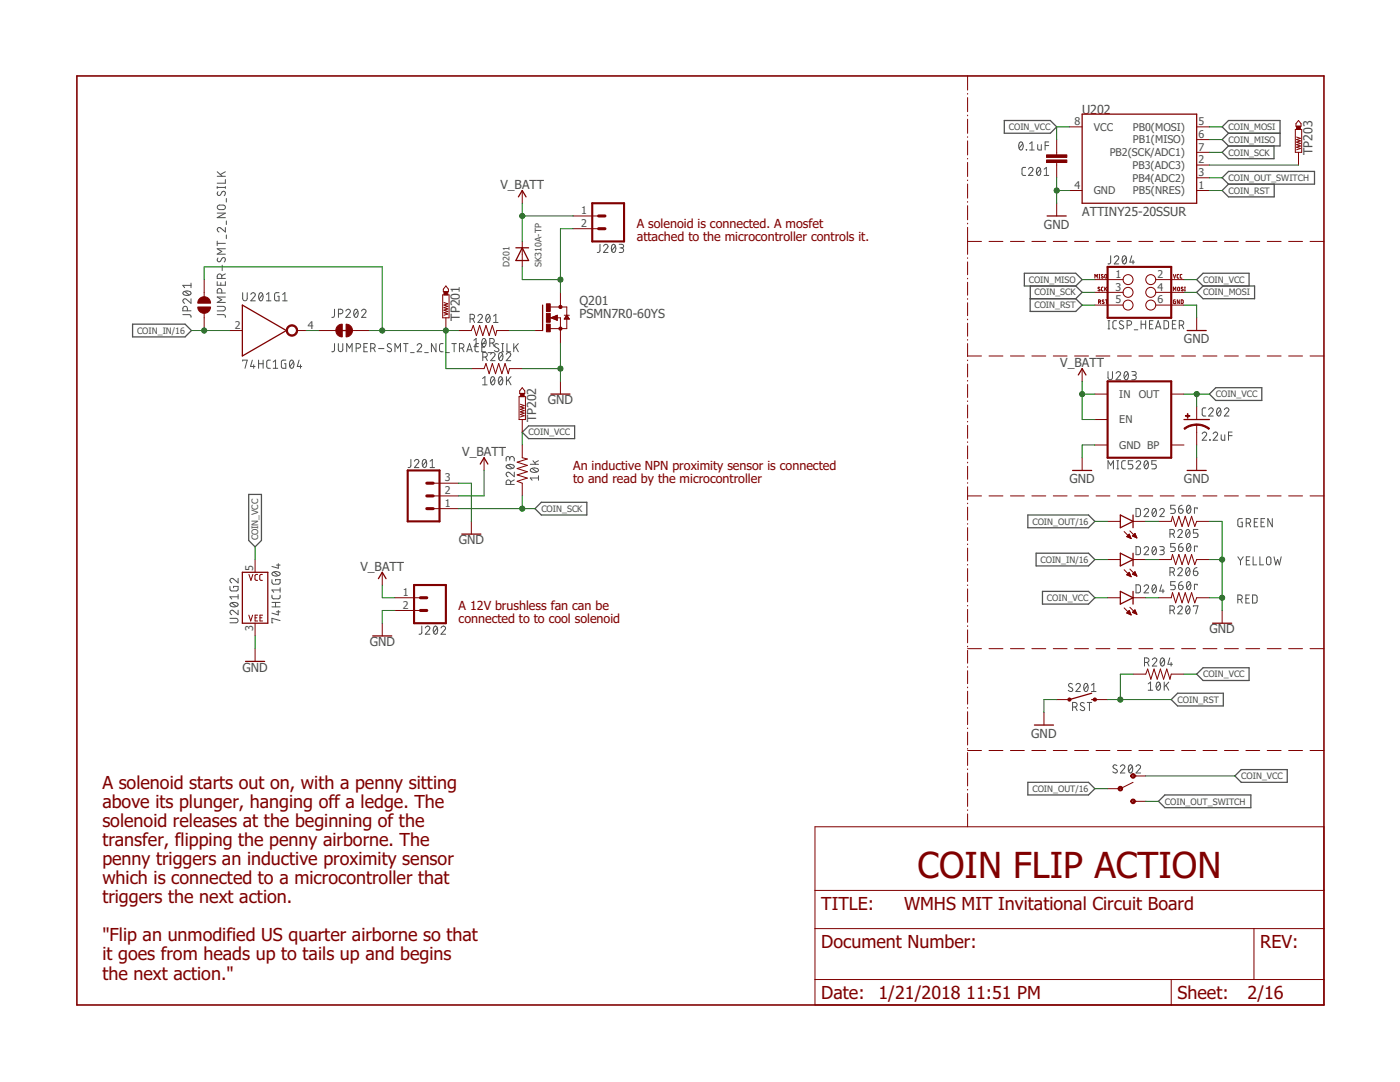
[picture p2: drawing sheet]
<svg xmlns="http://www.w3.org/2000/svg" width="279mm" height="216mm" viewBox="0 0 279 216" stroke-linecap="round" stroke-linejoin="round" font-family="sans-serif">
<g fill="none" stroke="#505050" stroke-width=".2">
<path d="M43.3 37.2v.4M43.3 37.4h1.7M43.3 35.2h1.7M43.3 34.3l1 .9M43.5 38.2l-.1 .2a.38 .38 0 0 0 .1 .6 .38 .38 0 0 0 .5-.2l.3-.5a.44 .44 0 0 1 .7 .1 .44 .44 0 0 1-.3 .7M45 35.8v.8h-1.7M45 37.2v.4M45 34.3l-1 .5M45.2 39.6v.7M203.5 28.4l.3-.1a.93 .93 0 0 1 0 1.6 .98 .98 0 0 1-.3-1.5zM204.1 28.7l-.7 .9M204.7 33.4h-.5l-.2 .4v1l.2 .2h.5"/>
<path d="M204.8 29.8l.1 .1zM205.3 33.8a.45 .45 0 0 1 .6-.4 .45 .45 0 0 1 .1 .7l-.7 .9h.9M205.5 29.9h.9M205.5 28.7l.5-.4v1.6M207 33.5l.3-.1a.95 .95 0 0 1 0 1.6 1 1 0 0 1-.3-1.5zM207.1 28.9v.9l.3 .1h.4v-1M207.6 33.8l-.7 .8M208.4 35h.9M208.4 33.8l.4-.4v1.6M208.6 29h.7M209.3 28.3h-.7v1.6M36.6 58.3a1 1 0 0 1 1.5 .2 .97 .97 0 0 1-1.6 0z"/>
<path d="M36.9 58.1l.9 .8M38.1 59.6v.9l-.9-.7a.45 .45 0 0 0-.7 .1 .45 .45 0 0 0 .4 .6M38.1 56.9h-1.6l.4 .5M38.1 56.5v.9M43.3 56.2v.7h1.7v-.7M43.3 48.1v.9M43.3 48.6h1.7M43.3 42.5h1.7l-1.7 .9h1.7M43.5 51.5l-.1 .2a.38 .38 0 0 0 .1 .5 .38 .38 0 0 0 .5-.1l.3-.5a.44 .44 0 0 1 .7 0 .44 .44 0 0 1-.3 .7M43.5 41l1-.1a.46 .46 0 0 1 .5 .5 .46 .46 0 0 1-.5 .4h-.7l-.3-.1-.2-.3zM44.1 56.4v.5M44.3 58.5v-.5a.46 .46 0 0 0-.5-.4 .46 .46 0 0 0-.5 .4v.5h1.7"/>
<path d="M44.3 55.6v-.5a.46 .46 0 0 0-.5-.4 .46 .46 0 0 0-.5 .4v.5h1.7M44.3 52.9v1.1M45 45.4v.9l-.9-.8a.44 .44 0 0 0-.7 .2 .44 .44 0 0 0 .3 .6M45 59.3h-1.7l1 .5-1 .5h1.7M45 54.7l-.7 .3M45 49.6h-1.7l1 .6-1 .5h1.7M45.2 44.1v.7M45.2 46.9v.7M48.4 58.4v1.2a.46 .46 0 0 0 .5 .4 .46 .46 0 0 0 .4-.4v-1.2M50.1 58.8a.44 .44 0 0 1 .6-.4 .44 .44 0 0 1 .1 .7l-.7 .9h.8M51.8 58.5l.3-.1a.97 .97 0 0 1 0 1.6 1.02 1.02 0 0 1-.3-1.5zM52.4 58.8l-.7 .9"/>
<path d="M53.2 58.8l.4-.4v1.6M55.7 58.4h-.5l-.4 .2v1.1l.2 .3h.7v-.9h-.3M56.4 58.8l.5-.4v1.6M119.7 48.7v1.5l-.2 .2h-.3M120.4 49.1a.44 .44 0 0 1 .7-.3 .44 .44 0 0 1 .1 .7l-.8 .9h.9M122.2 48.9l.2-.2a.95 .95 0 0 1 0 1.7 1.04 1.04 0 0 1-.2-1.5zM122.8 49.1l-.7 .9M123.6 48.7h.5a.36 .36 0 0 1 .4 .4 .36 .36 0 0 1-.4 .4h-.4M124 49.5a.46 .46 0 0 1 .5 .4 .46 .46 0 0 1-.5 .5h-.4M221.7 51l-.1 1.5-.2 .1-.3 .1M222.4 51.4a.44 .44 0 0 1 .6-.3 .44 .44 0 0 1 .1 .7l-.7 .9h.9M224.1 51.1l.3-.1a.97 .97 0 0 1 0 1.7 1.02 1.02 0 0 1-.3-1.6z"/>
<path d="M224.7 51.4l-.7 .9M225.9 51l-.4 1.3h.9M226.1 51.9v.8M36.5 62.8h1.4l.2 .2v.3M37.4 62v-.4a.46 .46 0 0 0-.5-.5 .46 .46 0 0 0-.4 .5v.4h1.6M43.3 62.8h1.5l.2 .2v.3M43.3 61.1h1.2a.46 .46 0 0 1 .5 .5 .46 .46 0 0 1-.5 .4h-1.2M48.4 72.1v-.2h.9l-.4 1.6M50.4 71.9l-.4 1.2h.9M50.6 72.8v.7M51.6 71.9v1.6M51.6 72.6h.9"/>
<path d="M52.5 71.9v1.6M53.2 60h.9M54 71.9h-.6l-.2 .3 .1 1.1 .1 .2h.6M54.5 73.5h.9M54.5 72.2l.5-.3v1.6M56.4 60h.9M57 71.9h-.6l-.2 .2v1l.2 .4h.6v-.9h-.2M58 72l.2-.1a.95 .95 0 0 1 0 1.6 1 1 0 0 1-.2-1.5zM58.6 72.2l-.8 .9M59.7 71.9l-.4 1.2h.9M60 72.8v.7M66.8 68.6l-.1 1.4-.2 .2h-.3"/>
<path d="M66.8 61.7l-.1 1.4-.2 .2h-.3M67.5 68.6v1.1a.44 .44 0 0 0 .5 .5 .44 .44 0 0 0 .4-.5v-1.1M67.5 62.6h.5a.46 .46 0 0 0 .4-.4 .46 .46 0 0 0-.4-.5h-.5v1.6M69 62.1a.44 .44 0 0 1 .6-.4 .44 .44 0 0 1 .2 .7l-.8 .9h.9M69.2 70.2v-1.6l.5 .9 .6-.9v1.6M70.8 61.8l.2-.1a.97 .97 0 0 1 0 1.6 1 1 0 0 1-.2-1.5zM71.1 69.5h.4a.46 .46 0 0 0 .5-.5 .46 .46 0 0 0-.5-.4h-.4v1.6M71.4 62.1l-.7 .9M72.2 62.1a.44 .44 0 0 1 .6-.4 .44 .44 0 0 1 .1 .7l-.7 .9h.8M72.6 69.3h.6M73.3 68.6h-.7v1.6h.7M74 69.5h.4a.46 .46 0 0 0 .5-.5 .46 .46 0 0 0-.5-.4h-.4v1.6"/>
<path d="M74.5 69.5l.4 .7M75.5 69.6h1.1M78.1 68.7l-.2-.1a.38 .38 0 0 0-.5 .1 .38 .38 0 0 0 .1 .5l.5 .3a.44 .44 0 0 1-.1 .7 .44 .44 0 0 1-.6-.2M78.8 70.2v-1.6l.6 .9 .5-.9v1.6M80.5 68.6h.9M81 68.6v1.6M81.9 70.4h.8M83.2 68.9a.44 .44 0 0 1 .7-.3 .44 .44 0 0 1 .1 .7l-.8 .9h1M84.8 70.4h.7M87 68.6v1.6l-.9-1.6v1.6M88.4 68.6h-.5l-.2 .3 .1 1.2 .6 .1M89 70.4h.7"/>
<path d="M90.2 68.6h.9M90.6 68.6v1.6M91.7 69.5h.4a.46 .46 0 0 0 .5-.5 .46 .46 0 0 0-.5-.4h-.4v1.6M92.2 69.5l.4 .7M93.2 70.2l.5-1.6 .5 1.6M93.3 69.8h.8M93.8 63.6h.5a.46 .46 0 0 0 .4-.4 .46 .46 0 0 0-.4-.5h-.5v1.6M94.4 63.6l.3 .7M94.6 67.9l.4-.4v1.7M94.6 69.2h.9M95.4 63.1a.44 .44 0 0 1 .6-.4 .44 .44 0 0 1 .1 .7l-.7 .9h.9M95.5 68.6h-.5l-.2 .3v1.1l.2 .2h.5"/>
<path d="M96.2 69.3h.5M96.3 75.5l.5-.3v1.6M96.3 76.8h.9M96.3 67.6l.3-.1a.97 .97 0 0 1 0 1.7 1.02 1.02 0 0 1-.3-1.6zM96.4 71.2h.4a.46 .46 0 0 0 .5-.4 .46 .46 0 0 0-.5-.5h-.4v1.7M96.9 68.6h-.7v1.6h.7M96.9 71.2l.4 .8M96.9 67.9l-.7 .9M97.1 62.8l.3-.1a.97 .97 0 0 1 0 1.6 1.02 1.02 0 0 1-.3-1.5zM97.4 70.4h.7M97.7 68.5h.5a.46 .46 0 0 0 .5-.5 .46 .46 0 0 0-.5-.5h-.5v1.7M97.7 63.1l-.7 .9"/>
<path d="M97.9 70.7a.44 .44 0 0 1 .6-.3 .44 .44 0 0 1 .2 .7l-.8 .9h.9M98.1 75.3l.2-.1a.97 .97 0 0 1 0 1.6 1.02 1.02 0 0 1-.2-1.5zM98.3 68.5l.4 .7M98.5 64.3h.9M98.5 63.1l.5-.4v1.6M98.7 75.5l-.7 .9M99.5 68.7l-.2-.1a.38 .38 0 0 0-.5 .1 .38 .38 0 0 0 .1 .5l.5 .3a.4 .4 0 0 1 0 .6 .4 .4 0 0 1-.6 0l-.1-.1M99.7 75.3l.2-.1a.95 .95 0 0 1 0 1.6 1.04 1.04 0 0 1-.2-1.5zM99.7 70.4l.2-.1a.97 .97 0 0 1 0 1.7 1.02 1.02 0 0 1-.2-1.6zM100.1 70.2h.4M100.1 68.6h.4M100.3 75.5l-.8 .9"/>
<path d="M100.3 70.7l-.7 .9M100.3 68.6v1.6M101 70.7a.45 .45 0 0 1 .7-.3 .45 .45 0 0 1 .1 .7l-.8 .9h.9M101.1 75.2v1.6M101.2 68.6v1.6h.7M101.4 75.8l.6 1M102 75.2l-.9 1M102.5 68.6v1.6M102.9 69.2l.5 1M103.4 68.6l-.9 1M221.1 74.1v1.2a.44 .44 0 0 0 .5 .5 .44 .44 0 0 0 .4-.5v-1.2M221.1 65.6h.4"/>
<path d="M221.1 64h.4M221.3 64v1.6M222.7 74.5a.44 .44 0 0 1 .7-.3 .44 .44 0 0 1 .1 .7l-.8 .9h.9M222.8 64h-.5l-.2 .3v1.1l.2 .2h.5M224.2 64.1l-.2-.1a.37 .37 0 0 0-.5 .2 .37 .37 0 0 0 .1 .5l.5 .2a.38 .38 0 0 1 .1 .6 .38 .38 0 0 1-.5 .1l-.3-.2M224.5 74.3l.2-.2a.95 .95 0 0 1 0 1.7 1.04 1.04 0 0 1-.2-1.5zM224.9 64.9h.5a.46 .46 0 0 0 .4-.5 .46 .46 0 0 0-.4-.4h-.5v1.6M225.1 74.5l-.7 .9M225.9 74.1h.5a.36 .36 0 0 1 .4 .4 .36 .36 0 0 1-.4 .4h-.4M226.3 74.9a.46 .46 0 0 1 .5 .4 .46 .46 0 0 1-.5 .5h-.4M226.4 65.8h.7M227.7 64v1.6"/>
<path d="M227.7 64.7h.9M228.6 64v1.6M229.4 64.7h.5M230.1 64h-.7v1.6h.7M230.6 65.6l.5-1.6 .6 1.6M230.7 65.2h.9M232.3 64h.6l.3 .3v1l-.3 .3h-.6zM234 64.7h.5M234.7 64h-.7v1.6h.7M235.4 64.9h.4a.46 .46 0 0 0 .4-.5 .46 .46 0 0 0-.4-.4h-.4v1.6M235.9 64.9l.3 .7M82 91.7v1.4l-.6 .2"/>
<path d="M82.7 92a.44 .44 0 0 1 .6-.3 .44 .44 0 0 1 .2 .7l-.8 .9h.9M84.5 91.8l.2-.1a.97 .97 0 0 1 0 1.6 1.01 1.01 0 0 1-.2-1.5zM85.1 92l-.8 .9M85.8 93.3h.9M85.8 92l.5-.3v1.6M101.1 92.9a1.03 1.03 0 0 1 1.5 .2 .97 .97 0 0 1-1.6 0zM101.4 92.7l.9 .8M101.7 91.5a.46 .46 0 0 1 .5-.4 .46 .46 0 0 1 .4 .4v.5M101.7 91.8v-.4a.36 .36 0 0 0-.3-.3 .36 .36 0 0 0-.4 .3v.6M101.9 96.7v-.5a.46 .46 0 0 0-.4-.4 .46 .46 0 0 0-.5 .4v.5h1.6M102.6 94.2v.9l-.9-.8a.45 .45 0 0 0-.7 .2 .45 .45 0 0 0 .4 .6M102.6 95.8l-.7 .3"/>
<path d="M105.8 92.6h1.7M105.9 93.6a1.06 1.06 0 0 1 1.6 .2 .95 .95 0 0 1-1.7 0zM106.2 93.5l.9 .7M106.4 91.9l.5 .7M107.5 95.4h-1.7l.4 .4M107.5 94.9v.9M107.5 91.9l-.8 .4M221.1 93.6v-1.7l.6 .9 .5-.9v1.7M222.9 93.6h.3M222.9 91.9h.3M223.1 91.9v1.7M224.6 91.9h-.5l-.2 .4 .1 1.2 .6 .1"/>
<path d="M226.1 91.9h-.9v.7h.5a.46 .46 0 0 1 .4 .5 .46 .46 0 0 1-.4 .5h-.5M226.7 92.3a.44 .44 0 0 1 .7-.4 .44 .44 0 0 1 .1 .7l-.8 1h.9M228.5 92l.2-.1a.97 .97 0 0 1 0 1.7 1.01 1.01 0 0 1-.2-1.6zM229.1 92.3l-.7 .9M230.8 91.9h-.9v.7h.5a.46 .46 0 0 1 .4 .5 .46 .46 0 0 1-.4 .5h-.5M239.9 86.6a.44 .44 0 0 1 .7-.4 .44 .44 0 0 1 .1 .7l-.8 .9h.9M240.6 81.4h-.5l-.2 .3v1.1l.2 .2h.5M241.2 81.7a.45 .45 0 0 1 .7-.3 .45 .45 0 0 1 .1 .7l-.8 .9h.9M241.4 87.7l.1 .1zM242.1 86.6a.44 .44 0 0 1 .6-.4 .44 .44 0 0 1 .2 .7l-.8 .9h.9M243 81.5l.2-.1a.97 .97 0 0 1 0 1.6 1.02 1.02 0 0 1-.2-1.5zM243.6 81.7l-.7 1"/>
<path d="M243.7 86.8v.9l.3 .1h.4v-1M244.3 81.7a.44 .44 0 0 1 .7-.3 .44 .44 0 0 1 .1 .7l-.8 .9h1M245.2 86.9h.7M245.9 86.2h-.7v1.6M45.9 117v.6l.2 .3h1.1l.3-.2v-.7h-.9v.3M47.5 115.4v.9l-.9-.8a.45 .45 0 0 0-.7 .2 .45 .45 0 0 0 .3 .6M47.5 118.6v.9M47.5 119.1h-1.6l.3 .4M54.3 118.8v.5l.3 .2h1.1l.2-.2v-.5M54.3 115.7v.5l.2 .3 1 .1 .4-.2v-.7h-.9v.2M54.4 114.3a1.04 1.04 0 0 1 1.5 .2 .95 .95 0 0 1-1.6 0zM54.6 114.1l.9 .8"/>
<path d="M55.2 112.8h.7M55.5 112.5v.9l-1.2-.4M55.9 117.3v.9M55.9 117.7h-1.6l.3 .5M226.7 116.7h.6l.3 .3v1l-.3 .3h-.6zM226.7 109.1h.6l.3 .2v1.1l-.3 .3h-.6zM226.7 101.5h.6l.3 .2v1.1l-.3 .2-.6 .1zM228.3 117.1a.44 .44 0 0 1 .7-.4 .44 .44 0 0 1 .1 .7l-.8 .9h.9M228.3 109.4a.44 .44 0 0 1 .7-.3 .44 .44 0 0 1 .1 .7l-.8 .9h.9M228.3 101.8a.44 .44 0 0 1 .7-.3 .44 .44 0 0 1 .1 .7l-.8 .9h.9M230.1 116.8l.2-.1a.93 .93 0 0 1 0 1.6 1.02 1.02 0 0 1-.2-1.5zM230.1 109.2l.2-.1a.93 .93 0 0 1 0 1.6 1.02 1.02 0 0 1-.2-1.5z"/>
<path d="M230.1 101.6l.2-.1a.95 .95 0 0 1 0 1.6 1.06 1.06 0 0 1-.2-1.5zM230.7 117.1l-.7 .8M230.7 109.4l-.7 .9M230.7 101.8l-.7 .9M231.5 109.1h.5a.36 .36 0 0 1 .3 .3 .36 .36 0 0 1-.3 .4h-.4M231.5 101.8a.44 .44 0 0 1 .6-.3 .44 .44 0 0 1 .1 .7l-.7 .9h.8M231.8 116.7l-.3 1.2h.8M231.9 109.8a.44 .44 0 0 1 .4 .4 .44 .44 0 0 1-.4 .5h-.4M232.1 117.6v.7M233.5 114.2h.5a.44 .44 0 0 0 .4-.5 .44 .44 0 0 0-.4-.4h-.5v1.6M233.5 106.5h.5a.44 .44 0 0 0 .4-.4 .44 .44 0 0 0-.4-.5h-.5v1.7M234 114.2l.4 .7"/>
<path d="M234 106.5l.4 .8M234.5 116.1h-.9v.7h.6a.45 .45 0 0 1 .4 .4 .45 .45 0 0 1-.4 .5h-.6M234.5 108.4h-.9v.8h.6a.45 .45 0 0 1 .4 .4 .45 .45 0 0 1-.4 .4h-.6M234.5 100.8h-.9v.7h.6a.46 .46 0 0 1 .4 .5 .46 .46 0 0 1-.4 .4h-.6M235.1 113.6a.44 .44 0 0 1 .6-.3 .44 .44 0 0 1 .1 .7l-.7 .9h.8M235.1 106a.44 .44 0 0 1 .6-.3 .44 .44 0 0 1 .1 .7l-.7 .9h.8M235.2 116.8h.6a.45 .45 0 0 1 .3 .5 .45 .45 0 0 1-.5 .4 .45 .45 0 0 1-.4-.5zM235.2 109.2h.6a.45 .45 0 0 1 .3 .5 .45 .45 0 0 1-.5 .3 .45 .45 0 0 1-.4-.4zM235.2 101.5h.6a.45 .45 0 0 1 .3 .5 .45 .45 0 0 1-.5 .4 .45 .45 0 0 1-.4-.4zM235.9 116.1l-.4 .1-.3 .6M235.9 108.4l-.4 .2-.3 .6M235.9 100.8l-.4 .1-.3 .6"/>
<path d="M236.8 113.4l.3-.1a.95 .95 0 0 1 0 1.6 1 1 0 0 1-.3-1.5zM236.8 105.7l.3-.1a.95 .95 0 0 1 0 1.7 1 1 0 0 1-.3-1.6zM237 116.2l.2-.1a.93 .93 0 0 1 0 1.6 1.02 1.02 0 0 1-.2-1.5zM237 108.5l.2-.1a.93 .93 0 0 1 0 1.6 1.02 1.02 0 0 1-.2-1.5zM237 100.9l.2-.1a.95 .95 0 0 1 0 1.6 1.06 1.06 0 0 1-.2-1.5zM237.4 113.6l-.7 .9M237.4 106l-.7 .9M237.6 116.4l-.7 .9M237.6 108.8l-.7 .9M237.6 101.2l-.7 .9M238.2 114h.5a.45 .45 0 0 1 .4 .5 .45 .45 0 0 1-.5 .4 .45 .45 0 0 1-.4-.5zM238.9 113.3l-.4 .1-.3 .6"/>
<path d="M238.9 101.5v-.2h-.5v1.1M238.9 109.2v-.2h-.5v1M238.9 116.8v-.2h-.5v1.1M239.1 105.6h-.9v.8h.5a.45 .45 0 0 1 .4 .4 .45 .45 0 0 1-.4 .5h-.5M247 119.6h.5a.44 .44 0 0 0 .4-.4 .44 .44 0 0 0-.4-.5h-.5v1.6M247 111.1l.6 .8M247.6 119.6l.3 .7M247.6 111.9v.8M247.9 103.5h-.7l-.1 .2-.1 1 .2 .4h.7v-.9h-.3M248.1 111.1l-.5 .8M248.6 119.4h.6M248.7 104.4h.5a.44 .44 0 0 0 .4-.5 .44 .44 0 0 0-.4-.4h-.5v1.6"/>
<path d="M248.7 111.8h.6M249.2 104.4l.4 .7M249.4 118.7h-.8v1.6h.8M249.4 111.1h-.7v1.6h.7M250 118.7h.6l.2 .3 .1 .9-.3 .4h-.6zM250.1 111.1v1.6h.7M250.3 104.2h.5M251 103.5h-.7v1.6h.7M251.4 111.1v1.6h.8M251.7 104.2h.5M252.4 103.5h-.7v1.6h.7M252.9 111.2l.3-.1 .3 .1 .1 1.1a.44 .44 0 0 1-.4 .4 .44 .44 0 0 1-.4-.4z"/>
<path d="M253.9 103.5v1.6l-.9-1.6v1.6M254.3 111.1l.3 1.6 .4-1.1 .3 1.1 .4-1.6M45.9 123.4h1.2a.44 .44 0 0 1 .4 .4 .44 .44 0 0 1-.4 .5h-1.2M46 120.4a1.02 1.02 0 0 1 1.5 .2 .97 .97 0 0 1-1.6 0zM46.2 120.3l1 .7M47.5 121.8v.9l-.9-.8a.44 .44 0 0 0-.7 .1 .44 .44 0 0 0 .3 .7M54.3 121.1h1.6M54.3 120.2h1.6M55 120.2v.9M55.2 122.1h.7M55.5 121.8v.9l-1.2-.4M55.9 123.8l-1.6-.4v.9h.2"/>
<path d="M84.2 124.9v1.4l-.2 .2-.4 .1M84.9 125.3a.45 .45 0 0 1 .6-.3 .45 .45 0 0 1 .2 .7l-.8 .9h.9M86.7 125.1l.2-.2a.97 .97 0 0 1 0 1.7 1 1 0 0 1-.2-1.5zM87.3 125.3l-.7 .9M88 125.3a.44 .44 0 0 1 .6-.3 .44 .44 0 0 1 .2 .7l-.8 .9h.9M214 136.5l-.2-.1a.38 .38 0 0 0-.5 .1 .38 .38 0 0 0 .1 .5l.5 .3a.41 .41 0 0 1 .1 .6 .41 .41 0 0 1-.6 0l-.2-.1M214.7 136.7a.44 .44 0 0 1 .6-.3 .44 .44 0 0 1 .2 .7l-.8 .9h.9M216.5 136.5l.2-.1a.97 .97 0 0 1 0 1.6 1.02 1.02 0 0 1-.2-1.5zM217.1 136.7l-.7 .9M217.8 138h.9M217.8 136.7l.5-.3v1.6M228.4 132.2h.5a.46 .46 0 0 0 .4-.5 .46 .46 0 0 0-.4-.4h-.5v1.6"/>
<path d="M229 132.2l.3 .7M229.2 136.5l.4-.4v1.6M229.2 137.7h.9M230 131.6a.44 .44 0 0 1 .6-.3 .44 .44 0 0 1 .1 .7l-.7 .9h.9M230.9 136.2l.3-.1a.95 .95 0 0 1 0 1.6 1.04 1.04 0 0 1-.3-1.5zM231.5 136.5l-.7 .9M231.7 131.4l.3-.1a.97 .97 0 0 1 0 1.6 1 1 0 0 1-.3-1.5zM232.3 136.1v1.6M232.3 131.6l-.7 .9M232.7 136.7l.6 1M233.3 136.1l-1 1M233.4 131.3l-.3 1.2h.9"/>
<path d="M233.5 121.8h.5a.44 .44 0 0 0 .4-.5 .44 .44 0 0 0-.4-.4h-.5v1.6M233.7 132.2v.7M234 121.8l.4 .7M235.1 121.2a.44 .44 0 0 1 .6-.3 .44 .44 0 0 1 .1 .7l-.7 .9h.8M236.8 121l.3-.1a.95 .95 0 0 1 0 1.6 1 1 0 0 1-.3-1.5zM237.4 121.2l-.7 .9M238.2 121.1v-.2h.9l-.5 1.6M214.1 141.1h.4a.46 .46 0 0 0 .5-.5 .46 .46 0 0 0-.5-.4h-.4v1.6M214.6 141.1l.4 .7M216.4 140.3l-.2-.1a.37 .37 0 0 0-.5 .1 .37 .37 0 0 0 .1 .5l.5 .3a.38 .38 0 0 1 .1 .5 .38 .38 0 0 1-.5 .2l-.3-.2M217 140.2h.9M217.4 140.2v1.6"/>
<path d="M222.9 152.8l-.2-.1a.38 .38 0 0 0-.5 .1 .38 .38 0 0 0 .1 .5l.5 .3a.4 .4 0 0 1 .1 .6 .4 .4 0 0 1-.7-.1l-.1-.1M223.6 153a.44 .44 0 0 1 .6-.4 .44 .44 0 0 1 .2 .7l-.8 .9h.9M225.4 152.7l.2-.1a.97 .97 0 0 1 0 1.6 1.02 1.02 0 0 1-.2-1.5zM226 153l-.7 .9M226.7 153a.45 .45 0 0 1 .6-.4 .45 .45 0 0 1 .2 .7l-.8 .9h.9"/>
</g>
<g fill="none" stroke="#505050" stroke-width=".25">
<path d="M200.4 24h9.2l1.3 1.3-1.3 1.3h-9.2zM243.9 35.5l1.3-1.3h17.1v2.5h-17.1zM245.2 26.6h10.3M245.2 26.6l-1.3-1.3 1.3-1.3h10.3v5.1h-10.3M245.2 29.1l-1.3 1.3 1.3 1.3h9.1v-2.6M245.2 26.6l-1.3 1.3 1.3 1.2M245.2 36.7l-1.3 1.3 1.3 1.3h9.1v-2.6M204.4 54.5h10.3l1.3 1.3-1.3 1.3h-10.3zM205.6 59.6h9.1M205.6 57.1v5h9.1l1.3-1.2-1.3-1.3M214.7 57.1l1.3 1.2-1.3 1.3M240.1 57.1l-1.3-1.3 1.3-1.3h9.2v2.6"/>
<path d="M240.1 57.1h10.3v2.5h-10.3l-1.3-1.3zM26.5 64.7h10.4l1.3 1.3-1.3 1.2h-10.4zM241.4 78.6l1.2-1.2h9.2v2.5h-9.2zM49.6 98.7h2.6v9.1l-1.3 1.3-1.3-1.3zM104.2 86.3l1.3-1.3h9.2v2.5h-9.2zM106.8 101.5l1.2-1.3h9.1v2.6h-9.1zM205.1 102.8h12.1l1.3 1.2-1.3 1.3h-12.1zM206.8 110.4h10.4l1.3 1.3-1.3 1.2h-10.4zM208 118h9.2l1.3 1.3-1.3 1.2h-9.2zM233.7 139.6l1.3-1.3h9.1v2.6h-9.1zM238.8 134.5l1.3-1.3h9.2v2.6h-9.2zM205.1 156.1h12.1l1.3 1.3-1.3 1.2h-12.1z"/>
<path d="M232.5 158.6h17.1v2.6h-17.1l-1.3-1.3zM246.4 154.8l1.3-1.2h9.2v2.5h-9.2z"/>
</g>
<g fill="none" stroke="#800000" stroke-width=".2">
<path d="M193.1 15.2v2.8M193.1 18.6v.2M193.1 19.5v2.8M104.2 38v2.6M193.1 23v.1M193.1 23.8v2.8M193.1 27.3v.1M193.1 28.1v2.8M193.1 31.6v.1M193.1 32.4v2.8M193.1 35.9v.1M193.1 36.7v2.8"/>
<path d="M210.9 27.9v3M210.9 32.4v3.1M213.4 25.3h2.6M213.4 38h2.6M238.8 25.3h2.6M238.8 27.9h2.6M238.8 38h2.6M238.8 30.4h2.6M238.8 32.9h2.6M238.8 35.5h2.6M258.5 25.8h1.3v4.6h-1.3zM258.8 27.3l.7 .3-.7 .3 .7 .2-.7 .3 .7 .2-.7 .3 .7 .2-.7 .3 .7 .2-.7 .3"/>
<path d="M259.1 24l.6 .7v.5h-1.1v-.5zM259.1 30.4v2.5M40.7 55.8v3.4M88.3 58.8h1.3v4.6h-1.3zM89 57.1l.5 .6v.5h-1v-.5zM104.2 48.2v5.1M111.8 58.3v3M114.4 43.1h5.1M114.4 45.6h5.1M193.1 40.2v.2M193.1 41v2.9M193.1 44.5v.2"/>
<path d="M193.1 45.4v5.4M193.1 51.4v.2M193.1 52.3v2.5M193.1 55.5v.1M193.1 56.3v2.6M193.1 59.6v.1M193.1 48.2h2.8M197.4 48.2h2.8M201.7 48.2h2.7M205.9 48.2h2.8M210.2 48.2h2.8M210.9 40.6v2.5"/>
<path d="M214.5 48.2h2.7M218.5 55.5v-.7l.3 .4 .2-.4v.7M218.5 55.8h5.7M218.5 58.3h5.7M218.7 48.2h2.8M219.3 55.5h.2M219.3 54.8h.2M219.4 54.8v.7M219.5 57.4l-.3-.1-.1 .2 .4 .3v.2l-.4-.1M220.1 54.8h-.2l-.1 .1 .4 .3v.2h-.4M220.2 57.3l-.4 .2 .1 .5h.3M220.3 59.9h-.3v.1l.3 .3v.2h-.4"/>
<path d="M220.5 57.3v.7M220.5 54.9l.2-.1 .2 .1-.1 .6-.3-.1zM220.6 59.8h.4M220.6 57.6l.3 .4M220.8 59.8v.8M220.9 57.3l-.4 .4M223 48.2h2.8M227.3 48.2h2.8M230.7 55.8h5.6M230.7 58.3h5.6M231.5 48.2h2.8M234.2 58v-.7l.2 .4 .3-.4v.7"/>
<path d="M234.2 54.8l.2 .7 .3-.7M234.6 59.8l-.4 .1 .1 .7h.3v-.4h-.2M235 57.4l.2-.1 .2 .1-.1 .6-.3-.1zM235.3 54.8l-.4 .1v.5l.4 .1M235.4 59.8v.8l-.5-.8v.8M235.7 59.8l.4 .1-.1 .7h-.3zM235.8 48.2h2.8M235.9 54.8l-.4 .1 .1 .5 .3 .1M236.1 57.4l-.3-.1-.1 .2 .4 .3v.2l-.4-.1M236.4 58h.2M236.4 57.3h.2M236.5 57.3v.7"/>
<path d="M240.1 48.2h2.8M244.4 48.2h2.7M248.6 48.2h2.8M252.9 48.2h2.8M257.2 48.2h2.7M261.5 48.2h2.7M40.7 62.5v3.5M45.8 66h2.6M59.3 66h1.8M63.6 66h3.4M70.3 66h3.4M88.6 60.4l.8 .2-.8 .3 .8 .2-.8 .3 .8 .2-.8 .3 .8 .2-.8 .3 .8 .3-.8 .2"/>
<path d="M89 63.4v2.6M91.5 66h2.6l.3-1.1 .7 2.1 .6-2.1 .7 2.1 .6-2.1 .6 2.1 .7-2.1 .6 2.1 .2-1h2.6M94.1 73.6h2.5l.4-1.1 .6 2.1 .7-2.1 .6 2.1 .6-2.1 .7 2.1 .6-2.1 .6 2.1 .3-1h2.5M103.6 79.1h1.3v4.6h-1.3zM104.2 77.4l.5 .6v.5h-1v-.5zM106.8 66h1.5M109.7 63.4h2.1v5.1M109.8 61.3h3.3v1.6M109.9 63.4l1.3-.5v1zM110.2 63.5h1M110.3 63.3h.9M110.5 63.6h.7"/>
<path d="M110.6 63.2h.6M110.8 63.8h.4M110.9 63h.3M111.1 63.9h.1M111.2 62.9h.1M111.8 76.1v2.5M112.6 62.9h1M112.6 63.6h1M112.7 63.5h.8M112.8 63.4h.7M112.9 63.3h.5M112.9 63.2h.4"/>
<path d="M113 63h.2M113.1 63.5v2.1h-3.3M113.1 62.9l.5 .8h-1zM193.1 60.4v2.6M193.1 63.7v.1M193.1 64.5v2.6M193.1 67.8v.1M193.1 68.6v2.5M193.1 71.8v.2M193.1 72.6v2.6M193.1 75.9v.2M193.1 76.7v2.6"/>
<path d="M193.1 80v.1M193.1 71h2.8M197.4 71h2.8M201.7 71h2.7M205.9 71h2.8M210.2 71h2.8M214.5 71h2.7M216 73.6v2.5M218.5 78.6h2.5M218.5 60.9h5.7M218.7 71h2.8M219.2 60.2h.4l-.1-.3-.3-.1v.8"/>
<path d="M219.5 60.2l.1 .4M223 71h2.8M227.3 71h2.8M230.7 60.9h5.6M231.5 71h2.8M233.7 78.6h2.6M235.8 71h2.8M238.8 63.4v2.6M240.1 71h2.8M244.4 71h2.7M248.6 71h2.8M252.9 71h2.8"/>
<path d="M257.2 71h2.7M261.5 71h2.7M86.4 99h5.1M86.4 96.4h5.1M96.6 91.3v2.6M103.8 80.7l.8 .2-.8 .3 .8 .2-.8 .3 .8 .2-.8 .3 .8 .2-.8 .3 .8 .3-.8 .2M104.2 83.7v2.6M104.2 88.8v2.5l1 .3-2 .6 2 .7-2 .6 2 .6-2 .7 2 .6-2 .6 1 .4v2.6M193.1 80.8v2.6M193.1 84.1v.1M193.1 84.9v2.6M193.1 88.2v.1"/>
<path d="M193.1 89v2.5M193.1 92.2v.2M193.1 93v2.6M193.1 96.3v.1M193.1 97.1v2.6M193.1 99h2.8M197.4 99h2.8M201.7 99h2.7M205.9 99h2.8M210.2 99h2.8M214.5 99h2.7M216 91.3v2.6"/>
<path d="M218.5 88.8h2.5M218.5 83.7h2.5M218.7 99h2.8M223 99h2.8M227.3 99h2.8M231.5 99h2.8M233.7 88.8h2.6M235.8 99h2.8M238.8 81.2v2.5M238.8 84.7v4.1M238.8 91.3v2.6M240.1 99h2.8"/>
<path d="M244.4 99h2.7M248.6 99h2.8M252.9 99h2.8M257.2 99h2.7M261.5 99h2.7M49.7 114.6l.4 1.2 .4-1.2M50.9 111.7v2.5M51.4 114.6l-.4 .1-.1 .2v.7l.5 .2M52.4 114.6l-.4 .1-.2 .2 .1 .7 .5 .2M76.3 114.2v2.5M78.8 119.3h5.1M86.4 101.5h5.1"/>
<path d="M94.1 104v2.6M193.1 100.4v.1M193.1 101.2v2.6M193.1 104.5v.1M193.1 105.3v2.6M193.1 108.5v.2M193.1 109.4v2.6M193.1 112.6v.2M193.1 113.5v2.5M193.1 116.7v.1M193.1 117.5v2.6M221 119.3h2.6"/>
<path d="M221 111.7h2.6M221 104h2.6M224.3 113.7l1.4 1.4M224.3 106.1l1.4 1.4M224.9 114.7l.5-.5 .3 .9zM224.9 107.1l.8 .4M224.9 107.1l.5-.5 .3 .9M224.9 107.1h.7M224.9 114.7h.7M225 106.9h.5M225 114.8h.6M225 114.5h.5"/>
<path d="M225.1 107.2h.5M225.1 106.8h.4M225.1 114.4h.4M225.3 114.3h.1M225.3 106.7h.1M225.3 114.9h.4M225.4 107.3h.3M225.5 113.6l1.4 1.4M225.5 105.9l1.4 1.4M225.6 115h.1M225.6 107.4h.1M226 114.6l.9 .4"/>
<path d="M226 114.6l.5-.5 .4 .9M226 106.9h.7M226 114.5h.7M226.1 119.3h2.6M226.1 111.7h2.6M226.1 104h2.6M226.1 106.8h.6M226.2 114.4h.5M226.2 114.7h.6M226.2 107.1h.6M226.3 114.3h.3M226.3 106.7h.3"/>
<path d="M226.4 106.6h.2M226.4 114.2h.1M226.5 114.8h.3M226.5 107.2h.3M226.5 106.4l-.5 .6 .9 .3M226.5 106.4l.4 .9M226.5 106.4h.1M226.8 114.9h.1M226.8 107.3h.1M231.2 119.3h2.5l.3-1 .6 2 .7-2 .6 2 .6-2 .7 2 .6-2 .6 2 .4-1h2.6M231.2 111.7h2.5l.3-1.1 .6 2.1 .7-2.1 .6 2.1 .6-2.1 .7 2.1 .6-2.1 .6 2.1 .4-1h2.6M231.2 104h2.5l.3-1 .6 2.1 .7-2.1 .6 2.1 .6-2.1 .7 2.1 .6-2.1 .6 2.1 .4-1.1h2.6"/>
<path d="M49.7 122.7l.3 1.2 .4-1.2M50.9 124.4v2.5M50.9 129.4v2.6M50.9 123.3h.4M51.4 122.7h-.5v1.2h.5M51.9 123.3h.4M52.4 122.7h-.5v1.2h.5M76.3 124.4v2.5M78.8 121.8h5.1M193.1 120.8v.1M193.1 121.6v2.6M193.1 124.9v.1"/>
<path d="M193.1 125.7v2.6M193.1 128.9v.2M193.1 129.8v2.5M193.1 133v.2M193.1 133.8v2.6M193.1 137.1v.1M193.1 137.9v2.6M193.1 129.4h2.8M197.4 129.4h2.8M201.7 129.4h2.7M205.9 129.4h2.8M210.2 129.4h2.8"/>
<path d="M210.9 139.6h2.5M214.5 129.4h2.7M218.5 139.6h2.5M218.7 129.4h2.8M223 129.4h2.8M224.3 121.3l1.4 1.4M224.9 122.3l.5-.5 .3 .9zM224.9 122.3h.7M225 122.4h.6M225 122.1h.5M225.2 122h.2M225.3 122.5h.4"/>
<path d="M225.3 121.9h.1M225.5 121.2l1.4 1.4M225.6 122.6h.1M226 122.2l.5-.5 .4 .9zM226.1 122.1h.6M226.1 134.5h2.6l.3-1 .7 2 .6-2 .6 2 .7-2 .6 2 .7-2 .6 2 .2-1h2.6M226.1 122.3h.7M226.2 122h.5M226.3 121.9h.3M226.4 122.4h.4M226.4 121.8h.1M226.7 122.5h.2"/>
<path d="M227.3 129.4h2.8M231.5 129.4h2.8M235.8 129.4h2.8M240.1 129.4h2.8M243.9 121.8v2.6M244.4 129.4h2.7M248.6 129.4h2.8M252.9 129.4h2.8M257.2 129.4h2.7M261.5 129.4h2.7M193.1 141.2v.1M193.1 142v2.6"/>
<path d="M193.1 145.3v.1M193.1 146.1v2.6M193.1 149.4v.1M193.1 150.2v2.5M193.1 153.4v.2M193.1 154.2v2.6M193.1 157.5v.1M193.1 158.3v2.6M193.1 149.8h2.8M197.4 149.8h2.8M201.7 149.8h2.7M205.9 149.8h2.8"/>
<path d="M208.3 142.1v2.6M210.2 149.8h2.8M214.5 149.8h2.7M218.7 149.8h2.8M223 149.8h2.8M226.1 156.1l-2.5 1.3h-2.6M226.1 159.9h2.6M226.1 154.8h2.6M227.3 149.8h2.8M231.5 149.8h2.8M235.8 149.8h2.8M240.1 149.8h2.8"/>
<path d="M244.4 149.8h2.7M248.6 149.8h2.8M252.9 149.8h2.8M257.2 149.8h2.7M261.5 149.8h2.7M162.6 165h101.6v35.5h-101.6zM162.6 177.7h101.6M193.1 161.6v.1M193.1 162.4v2.6M162.6 185.3h101.6M162.6 195.5h101.6M233.7 195.5v5"/>
<path d="M250.3 185.3v10.2"/>
<circle cx="225.1" cy="55.8" r=".99"/>
<circle cx="225.1" cy="58.3" r=".99"/>
<circle cx="229.7" cy="58.3" r=".99"/>
<circle cx="229.7" cy="55.8" r=".99"/>
<circle cx="225.1" cy="60.9" r=".99"/>
<circle cx="229.7" cy="60.9" r=".99"/>
</g>
<path d="M15.3 15.2h248.9v185.3h-248.9z" fill="none" stroke="#800000" stroke-width=".32"/>
<g fill="none" stroke="#800000" stroke-width=".25">
<path d="M103.5 39.3l.7-1.3 .8 1.3M216 22.8h22.8v17.8h-22.8zM103 49.4h2.5M104.2 49.4l1.3 2.6h-2.5zM209 43.1h3.8M48.4 60.9l8.7 5.1-8.7 5zM67.9 66h1.8M108.3 60.9v5.1M109.9 78.6h3.8M215.2 74.8l.8-1.2 .7 1.2M236.9 66h3.8M95.8 92.6l.8-1.3 .8 1.3"/>
<path d="M214.1 93.9h3.8M236.3 83.7h5.1M236.9 93.9h3.8M48.4 114.2h5v10.2h-5zM75.5 115.5l.8-1.3 .7 1.3M92.2 106.6h3.8M223.6 118l2.5 1.3-2.5 1.2zM223.6 102.8l2.5 1.2-2.5 1.3zM223.6 110.4l2.5 1.3-2.5 1.2zM226.1 102.8v2.5M226.1 110.4v2.5M226.1 118v2.5"/>
<path d="M49 132h3.8M74.4 126.9h3.8M217.9 139.6h.6M217.9 138.3l-4.5 1.3M242 124.4h3.8M206.4 144.7h3.8"/>
</g>
<path d="M118.2 40.6h6.3v7.6h-6.3zM221 53.3h12.7v10.1h-12.7zM221 76.1h12.7v15.2h-12.7zM81.4 93.9h6.3v10.1h-6.3zM82.6 116.7h6.4v7.7h-6.4z" fill="none" stroke="#800000" stroke-width=".42"/>
<path d="M119.5 45.6h1.2M119.5 43.1h1.2M85.2 96.4h1.2M85.2 99h1.2M83.9 119.3h1.3M85.2 101.5h1.2M83.9 121.8h1.3" fill="none" stroke="#800000" stroke-width=".61"/>
<g fill="#800000" stroke="#800000" stroke-width=".2">
<path d="M57.5 65.1a1.14 1.14 0 0 1 1.8 .3 1.14 1.14 0 0 1-.7 1.6 1.14 1.14 0 0 1-1.5-1h.3a.89 .89 0 0 1 1.3-.8 .89 .89 0 0 1 .1 1.5 .89 .89 0 0 1-1.4-.5v-.2h-.3l.2-.7z" fill-rule="evenodd"/>
<path d="M238.8 84.6l1.4 .2 1.2 .7-.2 .2-1.3-.7-1.1-.1z" fill-rule="evenodd"/>
<path d="M236.3 85.5l1.2-.7 1.3-.2v.3l-1.5 .3-.9 .5z" fill-rule="evenodd"/>
<path d="M225.8 154.5a.46 .46 0 0 1 .7 .2 .46 .46 0 0 1-.3 .6 .46 .46 0 0 1-.5-.5h.2a.26 .26 0 0 1 .3-.2 .26 .26 0 0 1 .1 .4 .26 .26 0 0 1-.4-.1l-.2-.1z" fill-rule="evenodd"/>
<path d="M225.8 159.5a.47 .47 0 0 1 .8 .2 .47 .47 0 0 1-.4 .7 .47 .47 0 0 1-.5-.5h.2a.26 .26 0 0 1 .3-.2 .26 .26 0 0 1 .1 .4 .26 .26 0 0 1-.4-.1v-.1h-.2z" fill-rule="evenodd"/>
<path d="M223.3 157a.47 .47 0 0 1 .7 .2 .47 .47 0 0 1-.3 .6 .47 .47 0 0 1-.6-.4h.2a.26 .26 0 0 1 .4-.3 .26 .26 0 0 1 .1 .5 .26 .26 0 0 1-.4-.1l-.3-.1z" fill-rule="evenodd"/>
<path d="M39.9 59.5a1.27 1.27 0 0 1 1.4-.2 1.27 1.27 0 0 1 .7 1.2h-2.5v-.5z" fill-rule="evenodd"/>
<path d="M39.5 61.3h2.5a1.27 1.27 0 0 1-1.3 1.2 1.27 1.27 0 0 1-1.2-1.2z" fill-rule="evenodd"/>
<path d="M69.1 64.7a1.26 1.26 0 0 1 1.2 1.3h-1.2z" fill-rule="evenodd"/>
<path d="M69.1 66h1.2a1.3 1.3 0 0 1-1.2 1.2z" fill-rule="evenodd"/>
<path d="M67.3 65.1l.5-.4h.5v2.5a1.27 1.27 0 0 1-1.2-.7 1.27 1.27 0 0 1 .2-1.4z" fill-rule="evenodd"/>
<circle cx="213.4" cy="139.6" r=".33"/>
<circle cx="218.5" cy="139.6" r=".33"/>
<circle cx="111.9" cy="61.2" r=".33"/>
<circle cx="111.9" cy="65.6" r=".33"/>
</g>
<g fill="#800000" stroke="#800000" stroke-width=".2">
<path d="M208.9 30.9h4v.5h-4z"/>
<path d="M208.9 31.9h4v.5h-4z"/>
<path d="M236.6 82.9h.9v.2h-.9z"/>
<path d="M237 82.5h.1v.9h-.1z"/>
<path d="M109.1 64.7h.7v1.5h-.7z"/>
<path d="M109.1 60.6h.7v1.5h-.7z"/>
<path d="M109.1 62.5h.7v1.8h-.7z"/>
<path d="M88.6 58.2h.8v.6h-.8z"/>
<path d="M103.8 78.5h.8v.6h-.8z"/>
<path d="M258.8 25.2h.7v.6h-.7z"/>
</g>
<g fill="none" stroke="#008000" stroke-width=".2">
<path d="M210.9 38h2.5M210.9 35.5v5.1M213.4 25.3h-2.5v2.6M241.4 38h2.5M241.4 25.3h2.5M241.4 30.4h2.5M241.4 27.9h2.5M241.4 35.5h2.5M241.4 32.9h17.7M40.7 55.8v-2.5h35.6v12.7M104.2 40.6v7.6M104.2 53.3v2.5h7.6"/>
<path d="M104.2 43.1h10.2M114.4 45.6h-2.6v12.7M216 55.8h2.5M216 58.3h2.5M236.3 55.8h2.5M236.3 58.3h2.5M38.2 66h7.6M61.1 66h2.5M73.7 66h17.8M89 66v7.6h5.1M101.7 66h5.1M104.2 73.6h7.6"/>
<path d="M111.8 68.5v7.6M216 76.1v7.6h2.5M216 60.9h2.5M216 78.6h2.5M236.3 60.9h2.5v2.5M236.3 78.6h5.1M238.8 78.6v2.6M91.5 96.4h2.6v7.6M96.6 93.9v5.1h-5.1M104.2 86.3v2.5M104.2 99v2.5M218.5 88.8h-2.5v2.5"/>
<path d="M238.8 88.8v2.5M50.9 109.1v2.6M76.3 116.7v2.6h2.5M91.5 101.5h15.3M218.5 119.3h2.5M218.5 104h2.5M218.5 111.7h2.5M228.7 119.3h2.5M228.7 104h2.5M228.7 111.7h2.5M241.4 119.3h2.5M241.4 104h2.5v17.8"/>
<path d="M241.4 111.7h2.5M50.9 126.9v2.5M78.8 121.8h-2.5v2.6M210.9 139.6h-2.6v2.5M221 139.6h12.7M226.1 134.5h-2.5v5.1M236.3 134.5h2.5M218.5 157.4h2.5M228.7 154.8h17.7M228.7 159.9h2.5"/>
</g>
<g fill="#008000" stroke="#008000" stroke-width=".2">
<circle cx="111.8" cy="73.6" r=".51"/>
<circle cx="210.9" cy="38" r=".51"/>
<circle cx="243.9" cy="111.7" r=".51"/>
<circle cx="243.9" cy="119.3" r=".51"/>
<circle cx="104.2" cy="43.1" r=".51"/>
<circle cx="216" cy="78.6" r=".51"/>
<circle cx="111.8" cy="55.8" r=".51"/>
<circle cx="238.8" cy="78.6" r=".51"/>
<circle cx="40.7" cy="66" r=".51"/>
<circle cx="104.2" cy="101.5" r=".51"/>
<circle cx="223.6" cy="139.6" r=".51"/>
<circle cx="89" cy="66" r=".51"/>
<circle cx="76.3" cy="66" r=".51"/>
</g>
<text font-size="7.2" fill="#800000" x="183.1" y="175.1">COIN FLIP ACTION</text>
<g font-size="3.6" fill="#800000">
<text x="20.4" y="157.4">A solenoid starts out on, with a penny sitting</text>
<text x="20.4" y="161.2">above its plunger, hanging off a ledge. The</text>
<text x="20.4" y="165">solenoid releases at the beginning of the</text>
<text x="20.4" y="168.8">transfer, flipping the penny airborne. The</text>
<text x="20.4" y="172.6">penny triggers an inductive proximity sensor</text>
<text x="20.4" y="176.4">which is connected to a microcontroller that</text>
<text x="20.4" y="180.2">triggers the next action.</text>
<text x="163.9" y="181.5">TITLE:</text>
<text x="180.4" y="181.5">WMHS MIT Invitational Circuit Board</text>
<text x="20.4" y="187.8">&quot;Flip an unmodified US quarter airborne so that</text>
<text x="20.4" y="191.6">it goes from heads up to tails up and begins</text>
<text x="163.9" y="189.1">Document Number:</text>
<text x="251.5" y="189.1">REV:</text>
<text x="20.4" y="195.5">the next action.&quot;</text>
<text x="163.9" y="199.3">Date:</text>
<text x="175.3" y="199.3">1/21/2018</text>
<text x="192.8" y="199.3">11:51 PM</text>
<text x="235" y="199.3">Sheet:</text>
<text x="249" y="199.3">2/16</text>
</g>
<g font-size="2.5" fill="#505050">
<text x="216" y="22.8">U202</text>
<text x="261.9" y="30.9" transform="rotate(-90 261.9 30.9)">TP203</text>
<text x="99.9" y="37.8">V_BATT</text>
<text x="208.4" y="45.6">GND</text>
<text x="216" y="43.1">ATTINY25-20SSUR</text>
<text x="91.8" y="64" transform="rotate(-90 91.8 64)">TP201</text>
<text x="115.7" y="63.4">PSMN7R0-60YS</text>
<text x="115.7" y="60.9">Q201</text>
<text x="236.3" y="68.5">GND</text>
<text x="211.6" y="73.3">V_BATT</text>
<text x="109.3" y="80.7">GND</text>
<text x="107" y="84.3" transform="rotate(-90 107 84.3)">TP202</text>
<text x="92.3" y="91.1">V_BATT</text>
<text x="213.4" y="96.4">GND</text>
<text x="236.3" y="96.4">GND</text>
<text x="71.9" y="113.9">V_BATT</text>
<text x="91.6" y="108.6">GND</text>
<text x="73.8" y="128.9">GND</text>
<text x="241.4" y="126.4">GND</text>
<text x="48.4" y="134">GND</text>
<text x="205.8" y="147.2">GND</text>
</g>
<g font-size="2.5" fill="#800000">
<text x="127.1" y="45.5">A solenoid is connected. A mosfet</text>
<text x="127.1" y="48.2">attached to the microcontroller controls it.</text>
<text x="114.4" y="93.8">An inductive NPN proximity sensor is connected</text>
<text x="114.4" y="96.4">to and read by the microcontroller</text>
<text x="91.5" y="121.7">A 12V brushless fan can be</text>
<text x="91.5" y="124.4">connected to to cool solenoid</text>
</g>
<g font-size="2.1" fill="#505050">
<text x="214.4" y="25">8</text>
<text x="218.3" y="26.1">VCC</text>
<text x="226.1" y="28.6">PB1(MISO)</text>
<text x="226.1" y="26.1">PB0(MOSI)</text>
<text x="239.2" y="27.5">6</text>
<text x="239.2" y="25">5</text>
<text x="221.5" y="31.2">PB2(SCK/ADC1)</text>
<text x="226" y="33.7">PB3(ADC3)</text>
<text x="239.2" y="30">7</text>
<text x="239.2" y="32.6">2</text>
<text x="239.2" y="35.1">3</text>
<text x="214.4" y="37.7">4</text>
<text x="218.3" y="38.8">GND</text>
<text x="226" y="36.2">PB4(ADC2)</text>
<text x="226.1" y="38.8">PB5(NRES)</text>
<text x="239.2" y="37.7">1</text>
<text x="116" y="42.7">1</text>
<text x="116" y="45.3">2</text>
<text x="222.6" y="55.4">1</text>
<text x="222.6" y="58">3</text>
<text x="231" y="55.4">2</text>
<text x="231" y="58">4</text>
<text x="46.8" y="65.6">2</text>
<text x="61.4" y="65.6">4</text>
<text x="222.6" y="60.5">5</text>
<text x="231" y="60.5">6</text>
<text x="223.4" y="79.4">IN</text>
<text x="227.3" y="79.4">OUT</text>
<text x="223.4" y="89.6">GND BP</text>
<text x="223.4" y="84.5">EN</text>
<text x="88.8" y="101.1">1</text>
<text x="88.8" y="98.6">2</text>
<text x="88.8" y="96.1">3</text>
<text x="50.5" y="113.8" transform="rotate(-90 50.5 113.8)">5</text>
<text x="80.4" y="118.9">1</text>
<text x="50.5" y="125.9" transform="rotate(-90 50.5 125.9)">3</text>
<text x="80.4" y="121.5">2</text>
</g>
<g font-size="1.8" fill="#505050">
<text x="201.3" y="26">COIN_VCC</text>
<text x="245.2" y="28.5">COIN_MISO</text>
<text x="245.2" y="26">COIN_MOSI</text>
<text x="245.2" y="31">COIN_SCK</text>
<text x="245.2" y="38.6">COIN_RST</text>
<text x="245.2" y="36.1">COIN_OUT_SWITCH</text>
<text x="101.7" y="53.2" transform="rotate(-90 101.7 53.2)">D201</text>
<text x="108" y="53.2" transform="rotate(-90 108 53.2)">SK310A-TP</text>
<text x="205.3" y="56.4">COIN_MISO</text>
<text x="206.5" y="59">COIN_SCK</text>
<text x="240.1" y="56.4">COIN_VCC</text>
<text x="240.1" y="59">COIN_MOSI</text>
<text x="206.4" y="61.5">COIN_RST</text>
<text x="27.3" y="66.6">COIN_IN/16</text>
<text x="242.6" y="79.3">COIN_VCC</text>
<text x="105.5" y="86.9">COIN_VCC</text>
<text x="51.5" y="107.8" transform="rotate(-90 51.5 107.8)">COIN_VCC</text>
<text x="108" y="102.1">COIN_SCK</text>
<text x="206" y="104.7">COIN_OUT/16</text>
<text x="207.7" y="112.3">COIN_IN/16</text>
<text x="208.9" y="119.9">COIN_VCC</text>
<text x="240.1" y="135.1">COIN_VCC</text>
<text x="235" y="140.2">COIN_RST</text>
<text x="247.7" y="155.5">COIN_VCC</text>
<text x="206" y="158">COIN_OUT/16</text>
<text x="232.5" y="160.5">COIN_OUT_SWITCH</text>
</g>
</svg>
